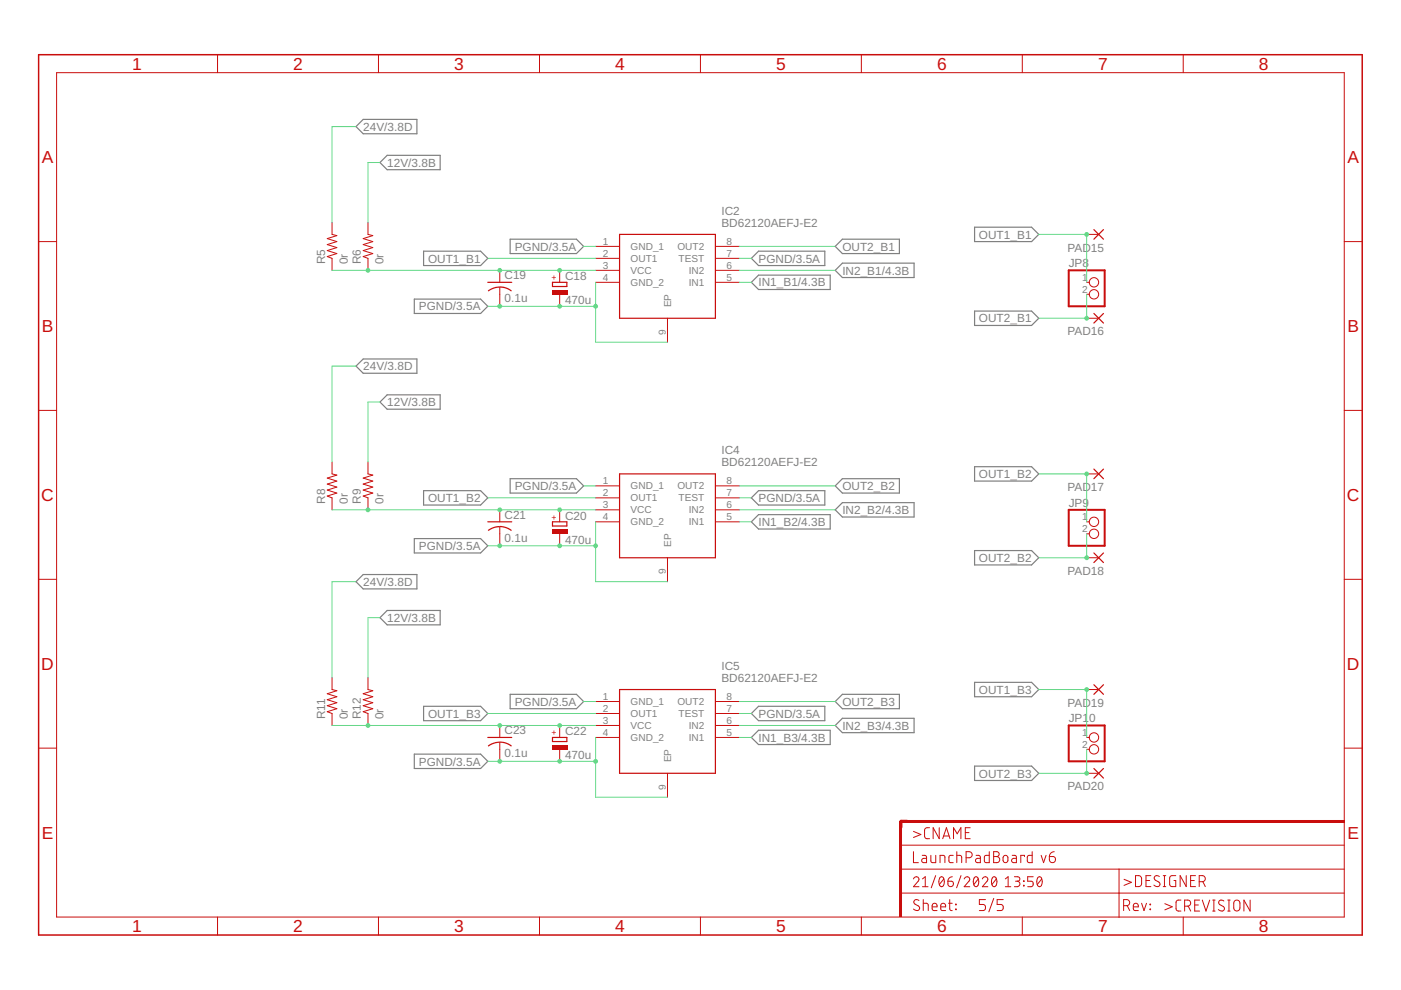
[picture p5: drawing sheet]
<svg xmlns="http://www.w3.org/2000/svg" width="297mm" height="210mm" viewBox="0 0 297 210" stroke-linecap="round" stroke-linejoin="round" font-family="sans-serif">
<g fill="none" stroke="#808080" stroke-width=".25">
<path d="M75.5 26.8l1.5-1.5h11.4v3.1h-11.4zM80.6 34.5l1.5-1.6h11.2v3.1h-11.2zM89.8 53.3h12.1l1.5 1.5-1.5 1.5h-12.1zM108.2 50.7h14l1.5 1.5-1.5 1.6h-14zM159.3 54.8l1.5-1.5h14.1v3h-14.1zM159.3 59.9l1.5-1.6h15.2v3.1h-15.2zM177.1 52.2l1.5-1.5h12.1v3.1h-12.1zM177.1 57.3l1.5-1.5h15.2v3h-15.2zM206.6 48.2h12.1l1.5 1.5-1.5 1.5h-12.1zM75.5 77.6l1.5-1.5h11.4v3h-11.4zM87.8 63.4h14.1l1.5 1.5-1.5 1.6h-14.1zM206.6 66h12.1l1.5 1.5-1.5 1.5h-12.1z"/>
<path d="M80.6 85.2l1.5-1.5h11.2v3.1h-11.2zM206.6 99h12.1l1.5 1.5-1.5 1.5h-12.1zM87.8 114.2h14.1l1.5 1.5-1.5 1.5h-14.1zM89.8 104h12.1l1.5 1.6-1.5 1.5h-12.1zM108.2 101.5h14l1.5 1.5-1.5 1.5h-14zM159.3 105.6l1.5-1.6h14.1v3.1h-14.1zM159.3 110.6l1.5-1.5h15.2v3.1h-15.2zM177.1 103l1.5-1.5h12.1v3h-12.1zM177.1 108.1l1.5-1.5h15.2v3h-15.2zM206.6 116.7h12.1l1.5 1.6-1.5 1.5h-12.1zM75.5 123.3l1.5-1.5h11.4v3.1h-11.4zM80.6 131l1.5-1.6h11.2v3.1h-11.2z"/>
<path d="M87.8 159.9h14.1l1.5 1.5-1.5 1.5h-14.1zM89.8 149.8h12.1l1.5 1.5-1.5 1.5h-12.1zM108.2 147.2h14l1.5 1.5-1.5 1.6h-14zM159.3 151.3l1.5-1.5h14.1v3h-14.1zM159.3 156.4l1.5-1.6h15.2v3.1h-15.2zM177.1 148.7l1.5-1.5h12.1v3.1h-12.1zM177.1 153.8l1.5-1.5h15.2v3h-15.2zM206.6 144.7h12.1l1.5 1.5-1.5 1.5h-12.1zM206.6 162.4h12.1l1.5 1.6-1.5 1.5h-12.1z"/>
</g>
<g fill="#c90d0c">
<path d="M190.7 174.1h.6v20.3h-.6z" fill-rule="evenodd"/>
<path d="M191 173.8h94v.6h-94z" fill-rule="evenodd"/>
</g>
<g fill="#c90d0c">
<path d="M190.7 174.1h.6v20.3h-.6zM190.7 174.1v20.3h.6v-20.3z"/>
<path d="M191 173.8h94v.6h-94zM191 173.8v.6h94v-.6z"/>
</g>
<g fill="none" stroke="#c90d0c" stroke-width=".21">
<path d="M12 15.4h273v179h-273zM46.1 11.6v3.8M80.2 11.6v3.8M114.4 11.6v3.8M148.5 11.6v3.8M182.6 11.6v3.8M216.7 11.6v3.8M250.9 11.6v3.8M8.2 51.2h3.8M70.4 47.2v2.5l1 .3-2 .6 2 .6-2 .7 2 .6-2 .6 2 .7-2 .6 1 .4v2.5M78 47.2v2.5l1 .3-2 .6 2 .6-2 .7 2 .6-2 .6 2 .7-2 .6 1 .4v2.5M126.3 52.2h5.1"/>
<path d="M126.3 54.8h5.1M126.3 57.3h5.1M126.3 59.9h5.1M151.7 52.2h5.1M151.7 54.8h5.1M151.7 57.3h5.1M151.7 59.9h5.1M285 51.2h3.8M141.5 67.5v5.1M8.2 87h3.8M285 87h3.8M8.2 122.8h3.8"/>
<path d="M285 122.8h3.8M8.2 158.6h3.8M285 158.6h3.8M191 179.2h94M193.7 176.3l1.5 .6-1.5 .7M197.1 175.5h-.7l-.4 .5 .1 1.6 .3 .2h.7M199.1 175.5v2.3l-1.3-2.3v2.3M199.9 177.8l.8-2.3 .7 2.3M200.1 177.2h1.1M202.2 177.8v-2.3l.7 1.3 .8-1.3v2.3M204.7 176.5h.7M205.7 175.5h-1v2.3h1"/>
<path d="M46.1 194.4v3.8M80.2 194.4v3.8M114.4 194.4v3.8M148.5 194.4v3.8M182.6 194.4v3.8M191 189.4h94M191 184.3h94M193.7 186.4a.58 .58 0 0 1 .8-.5 .58 .58 0 0 1 .2 .9l-1 1.2h1.1M193.7 180.6v2.3h1M194.8 190.9a.58 .58 0 0 0-.8-.1 .58 .58 0 0 0 0 .9l.7 .4a.58 .58 0 0 1 .1 .9 .58 .58 0 0 1-.9-.1l-.2-.2M195.5 181.4h.7l.2 .3v1.2h-.5a.46 .46 0 0 1-.5-.5 .46 .46 0 0 1 .5-.4h.5M195.6 188h1.2"/>
<path d="M195.6 186.4l.6-.5v2.1M195.7 191.5l1 .1 .1 1.5M195.7 190.7v2.4M197.4 181.4v1.3l.3 .2h.7v-1.5M197.6 192.3h1.1a.54 .54 0 0 0-.4-.8 .54 .54 0 0 0-.7 .5l.2 1 .9 .1M198.4 185.7l-1 2.5M199.3 182.9v-1.5l.9 .1 .1 1.4M199.3 186l.2-.1a.86 .86 0 0 1 .7 1.3 .6 .6 0 0 1-.6 .8 .6 .6 0 0 1-.5-.8v-.5zM199.5 192.3h1a.54 .54 0 0 0-.4-.8 .54 .54 0 0 0-.6 .5l.1 1 .9 .1M200.1 186.4l-.9 1.1M201 186.8h.7a.59 .59 0 0 1 .4 .7 .59 .59 0 0 1-.6 .5 .59 .59 0 0 1-.5-.6zM201.1 191.5h.8"/>
<path d="M201.4 190.7v2.1l.5 .3M201.9 185.9l-.6 .3-.3 .6M202.1 181.4h-.7l-.2 .3 .1 1.1 .8 .1M202.6 191.7l.1 .1zM202.6 192.7l.1 .2zM202.9 181.4l.9 .1 .1 1.4M202.9 180.6v2.3M203.8 185.7l-1 2.5M204.4 186.4a.58 .58 0 0 1 .9-.5 .58 .58 0 0 1 .1 .9l-1 1.2h1.2M204.8 181.9h.7a.65 .65 0 0 0 .6-.7 .65 .65 0 0 0-.6-.6h-.7v2.3M206.6 186l.2-.1a.86 .86 0 0 1 .7 1.3 .6 .6 0 0 1-.6 .8 .6 .6 0 0 1-.5-.8v-.5zM206.9 181.4h.7l.3 .3v1.2h-.6a.46 .46 0 0 1-.5-.5 .46 .46 0 0 1 .5-.4h.6"/>
<path d="M207.4 186.4l-.9 1.1M208.3 186.4a.58 .58 0 0 1 .8-.5 .58 .58 0 0 1 .2 .9l-1 1.2h1.1M208.9 190.7h-1.3v1.1h.8a.66 .66 0 0 1 .6 .6 .66 .66 0 0 1-.6 .7h-.8M209.7 180.6v2.3h-.8l-.2-.2v-1.1l.2-.2h.8M210.5 186l.1-.1a.86 .86 0 0 1 .7 1.3v.3a.51 .51 0 0 1-.5 .5 .51 .51 0 0 1-.5-.5l-.1-.8zM210.7 180.6h.6a.52 .52 0 0 1 .5 .5 .52 .52 0 0 1-.5 .5 .65 .65 0 0 1 .7 .7 .65 .65 0 0 1-.7 .6h-.6zM210.7 181.6h.6M210.7 190.5l-1 2.8M211.2 186.4l-.9 1.1M212.7 190.7h-1.3v1.1h.8a.66 .66 0 0 1 .5 .6 .66 .66 0 0 1-.5 .7h-.8M212.8 181.5l.5-.1a.92 .92 0 0 1 .1 1.4l-.3 .1-.3-.2-.1-.3zM213.1 186.4l.6-.5v2.1"/>
<path d="M213.1 188h1.2M214.6 181.4h.7l.2 .2v1.3h-.6a.46 .46 0 0 1-.4-.5 .46 .46 0 0 1 .4-.4h.6M215.1 185.9h.7a.48 .48 0 0 1 .4 .5 .48 .48 0 0 1-.4 .4h-.5M215.6 186.8a.58 .58 0 0 1 .7 .6 .58 .58 0 0 1-.7 .6h-.5M216.7 194.4v3.8M217 186.8l.1 .1zM217 187.7l.1 .1zM217.2 181.6v-.2h-.8v1.5M218.8 180.6v2.3h-.7l-.3-.4v-.9l.3-.2h.7M219.1 185.9h-1.2v.9h.7a.59 .59 0 0 1 .5 .6 .59 .59 0 0 1-.5 .6h-.7M220.1 186l.1-.1a.86 .86 0 0 1 .8 1.3l-.1 .3a.51 .51 0 0 1-.5 .5 .51 .51 0 0 1-.5-.5l-.1-.8zM220.7 181.4l.6 1.5 .5-1.5"/>
<path d="M220.9 186.4l-1 1.1M222.5 181.6h.8a.66 .66 0 0 1 .5 .7 .66 .66 0 0 1-.7 .6 .66 .66 0 0 1-.6-.6zM223.5 180.6l-.7 .3-.3 .7M237.3 184.3v10.2M238.2 192h.7a.65 .65 0 0 0 .6-.6 .65 .65 0 0 0-.6-.7h-.7v2.4M238.3 186.4l1.6 .7-1.6 .6M239 192l.5 1.1M240.3 192.3h1a.55 .55 0 0 0-.3-.8 .55 .55 0 0 0-.7 .5l.1 1 .9 .1M240.7 185.7h.9l.4 .4v1.4l-.4 .5h-.9zM242 191.5l.5 1.6 .6-1.6M243 186.7h.8M243.8 192.7l.1 .2z"/>
<path d="M243.8 191.7l.1 .1zM244 185.7h-1v2.3h1M245.8 185.8a.58 .58 0 0 0-.9-.1 .58 .58 0 0 0 .1 .9l.7 .4a.58 .58 0 0 1 .1 .9 .58 .58 0 0 1-.9-.1l-.3-.1M246.6 185.7h.6M246.6 188h.6M246.9 185.7v2.3M247 191.6l1.5 .7-1.5 .6M249.3 185.7h-1l-.3 .3v1.5l.2 .4 1.1 .1v-1.3h-.4M250.4 190.8l-.7 .1-.4 .4 .1 1.7 .3 .1 .7 .1M250.9 194.4v3.8M251.2 192.1h.6a.65 .65 0 0 0 .7-.6 .65 .65 0 0 0-.7-.7h-.6v2.4M251.5 185.7v2.3l-1.3-2.3v2.3"/>
<path d="M251.9 192.1l.6 1.1M252.4 186.7h.8M253.3 191.9h.8M253.5 185.7h-1.1v2.3h1.1M254.3 186.9h.6a.65 .65 0 0 0 .6-.6 .65 .65 0 0 0-.6-.6h-.6v2.3M254.3 190.8h-1v2.4h1M254.9 190.8l.8 2.4 .8-2.4M255 186.9l.5 1.1M257.1 193.2h.5M257.1 190.8h.5M257.4 190.8v2.4M259.5 191a.58 .58 0 0 0-.9-.1 .58 .58 0 0 0 0 .9l.8 .4a.58 .58 0 0 1 0 .9 .58 .58 0 0 1-.8-.1l-.3-.2"/>
<path d="M260.3 193.2h.5M260.3 190.8h.5M260.6 190.8v2.4M261.7 191.1a.66 .66 0 0 1 .7-.2 .66 .66 0 0 1 .5 .6v1a.66 .66 0 0 1-.7 .7 .66 .66 0 0 1-.6-.7zM265 190.8v2.4l-1.3-2.4v2.4"/>
</g>
<path d="M192.3 174.1h-1.3v1.3" fill="none" stroke="#c90d0c" stroke-width=".61"/>
<path d="M8.2 11.6h280.6v186.6h-280.6z" fill="none" stroke="#c90d0c" stroke-width=".32"/>
<path d="M117.1 59.9h3.1v.8h-3.1zM131.4 49.7h20.3v17.8h-20.3z" fill="none" stroke="#c90d0c" stroke-width=".25"/>
<path d="M117 61.5h3.3v.9h-3.3z" fill-rule="evenodd" fill="#c90d0c"/>
<path d="M117 61.5h3.3v.9h-3.3zM117 61.5v.9h3.3v-.9z" fill="#c90d0c"/>
<path d="M118.7 57.3v2.6M106 60.9v1.5M118.7 62.4v2.5" fill="none" stroke="#c90d0c" stroke-width=".21"/>
<path d="M103.4 59.9h5.1" fill="none" stroke="#c90d0c" stroke-width=".25"/>
<g fill="#c90d0c">
<path d="M106 60.7l1.3 .2 1.2 .7-.1 .2-1.4-.7-1-.1z" fill-rule="evenodd"/>
<path d="M103.4 61.6l1.2-.6 1.4-.3v.3l-1.1 .1-1.3 .7z" fill-rule="evenodd"/>
</g>
<g fill="#c90d0c">
<path d="M106 60.7h.2a3.9 3.9 0 0 1 2.3 .9l-.1 .2-1.4-.7-1-.1zM106 60.7v.3l1 .1 1.4 .7 .1-.2-1.2-.7z"/>
<path d="M103.4 61.6a3.9 3.9 0 0 1 2.6-.9v.3l-1.1 .1-1.3 .7zM103.4 61.6l.2 .2a3.9 3.9 0 0 1 2.4-.8v-.3l-.8 .1z"/>
</g>
<g fill="none" stroke="#c90d0c" stroke-width=".21">
<path d="M106 57.3v2.6M106 62.4v2.5M70.4 97.9v2.6l1 .2-2 .7 2 .6-2 .6 2 .7-2 .6 2 .6-2 .7 1 .4v2.5M78 97.9v2.6l1 .2-2 .7 2 .6-2 .6 2 .7-2 .6 2 .6-2 .7 1 .4v2.5M126.3 103h5.1M126.3 105.6h5.1M126.3 108.1h5.1M126.3 110.6h5.1M141.5 118.3v5M151.7 103h5.1M151.7 105.6h5.1M151.7 108.1h5.1"/>
<path d="M151.7 110.6h5.1"/>
</g>
<path d="M117.1 110.6h3.1v.9h-3.1zM131.4 100.5h20.3v17.8h-20.3z" fill="none" stroke="#c90d0c" stroke-width=".25"/>
<path d="M117 112.3h3.3v.9h-3.3z" fill-rule="evenodd" fill="#c90d0c"/>
<path d="M117 112.3h3.3v.9h-3.3zM117 112.3v.9h3.3v-.9z" fill="#c90d0c"/>
<path d="M106 111.7v1.5M118.7 108.1v2.5M118.7 113.2v2.5" fill="none" stroke="#c90d0c" stroke-width=".21"/>
<path d="M103.4 110.6h5.1" fill="none" stroke="#c90d0c" stroke-width=".25"/>
<g fill="#c90d0c">
<path d="M106 111.5l1.3 .2 1.2 .7-.1 .2-1.4-.7-1-.1z" fill-rule="evenodd"/>
<path d="M103.4 112.4l1.2-.7 1.4-.2v.3l-1.1 .1-1.3 .7z" fill-rule="evenodd"/>
</g>
<g fill="#c90d0c">
<path d="M106 111.5h.2a4.3 4.3 0 0 1 2.3 .9l-.1 .2-1.4-.7-1-.1zM106 111.5v.3l1 .1 1.4 .7 .1-.2-1.2-.7z"/>
<path d="M103.4 112.4a3.8 3.8 0 0 1 2.6-.9v.3l-1.1 .1-1.3 .7zM103.4 112.4l.2 .2 1.3-.7 1.1-.1v-.3l-1.4 .2z"/>
</g>
<g fill="none" stroke="#c90d0c" stroke-width=".21">
<path d="M106 108.1v2.5M106 113.2v2.5M70.4 143.7v2.5l1 .3-2 .6 2 .6-2 .7 2 .6-2 .6 2 .7-2 .6 1 .4v2.5M78 143.7v2.5l1 .3-2 .6 2 .6-2 .7 2 .6-2 .6 2 .7-2 .6 1 .4v2.5M126.3 148.7h5.1M126.3 151.3h5.1M126.3 153.8h5.1M126.3 156.4h5.1M151.7 148.7h5.1M151.7 151.3h5.1M151.7 153.8h5.1M151.7 156.4h5.1"/>
<path d="M141.5 164v5"/>
</g>
<path d="M117.1 156.4h3.1v.8h-3.1zM131.4 146.2h20.3v17.8h-20.3z" fill="none" stroke="#c90d0c" stroke-width=".25"/>
<path d="M117 158h3.3v.9h-3.3z" fill-rule="evenodd" fill="#c90d0c"/>
<path d="M117 158h3.3v.9h-3.3zM117 158v.9h3.3v-.9z" fill="#c90d0c"/>
<path d="M106 157.4v1.5M118.7 153.8v2.6M118.7 158.9v2.5" fill="none" stroke="#c90d0c" stroke-width=".21"/>
<path d="M103.4 156.4h5.1" fill="none" stroke="#c90d0c" stroke-width=".25"/>
<g fill="#c90d0c">
<path d="M106 157.2l1.3 .2 1.2 .7-.1 .2-1.4-.7-1-.1z" fill-rule="evenodd"/>
<path d="M103.4 158.1l1.2-.6 1.4-.3v.3l-1.1 .1-1.3 .7z" fill-rule="evenodd"/>
</g>
<g fill="#c90d0c">
<path d="M106 157.2h.2a4.1 4.1 0 0 1 2.3 .9l-.1 .2-1.4-.7-1-.1zM106 157.2v.3l1 .1 1.4 .7 .1-.2-1.2-.7z"/>
<path d="M103.4 158.1a3.9 3.9 0 0 1 2.6-.9v.3l-1.1 .1-1.3 .7zM103.4 158.1l.2 .2a4.1 4.1 0 0 1 2.4-.8v-.3l-.8 .1-1.1 .3z"/>
</g>
<g fill="none" stroke="#c90d0c" stroke-width=".21">
<path d="M230.4 49.7h2.5M230.4 59.9h.6M230.4 67.5h2.5M230.4 62.4h.6M230.4 100.5h2.5M230.4 118.3h2.5M230.4 110.6h.6M230.4 113.2h.6M106 153.8v2.6M106 158.9v2.5M230.4 146.2h2.5M230.4 156.4h.6"/>
<path d="M230.4 158.9h.6M230.4 164h2.5"/>
<circle cx="231.9" cy="59.9" r=".99"/>
<circle cx="231.9" cy="62.4" r=".99"/>
<circle cx="231.9" cy="113.2" r=".99"/>
<circle cx="231.9" cy="110.6" r=".99"/>
<circle cx="231.9" cy="156.4" r=".99"/>
<circle cx="231.9" cy="158.9" r=".99"/>
</g>
<path d="M231.9 48.7l2.1 2M234 48.7l-2.1 2M231.9 66.5l2.1 2M234 66.5l-2.1 2M231.9 99.5l2.1 2M234 99.5l-2.1 2M231.9 117.2l2.1 2.1M234 117.2l-2.1 2.1M231.9 145.2l2.1 2M234 145.2l-2.1 2M231.9 162.9l2.1 2.1M234 162.9l-2.1 2.1" fill="none" stroke="#c90d0c" stroke-width=".25"/>
<path d="M226.6 57.3h7.6v7.6h-7.6zM226.6 108.1h7.6v7.6h-7.6zM226.6 153.8h7.6v7.6h-7.6z" fill="none" stroke="#c90d0c" stroke-width=".42"/>
<path d="M123.7 52.2h2.6M126.3 59.9v5h-20.3" fill="none" stroke="#62d987" stroke-width=".21"/>
<circle cx="118.7" cy="64.9" r=".51" fill="#62d987"/>
<path d="M118.2 64.9a.51 .51 0 0 1 1 0 .51 .51 0 0 1-1 0zM118.2 64.9a.51 .51 0 0 0 1 0 .51 .51 0 0 0-1 0z" fill="#62d987"/>
<path d="M103.4 64.9h2.6" fill="none" stroke="#62d987" stroke-width=".21"/>
<circle cx="106" cy="64.9" r=".51" fill="#62d987"/>
<path d="M105.5 64.9a.51 .51 0 0 1 1 0 .51 .51 0 0 1-1 0zM105.5 64.9a.51 .51 0 0 0 1 0 .51 .51 0 0 0-1 0z" fill="#62d987"/>
<path d="M126.3 64.9v7.7h15.2" fill="none" stroke="#62d987" stroke-width=".21"/>
<circle cx="126.3" cy="64.9" r=".51" fill="#62d987"/>
<path d="M125.8 64.9a.51 .51 0 0 1 1 0 .51 .51 0 0 1-1 0zM125.8 64.9a.51 .51 0 0 0 1 0 .51 .51 0 0 0-1 0z" fill="#62d987"/>
<path d="M156.8 54.8h2.5M123.7 103h2.6M126.3 110.6v5.1h-20.3" fill="none" stroke="#62d987" stroke-width=".21"/>
<circle cx="118.7" cy="115.7" r=".51" fill="#62d987"/>
<path d="M118.2 115.7a.51 .51 0 0 1 1 0 .51 .51 0 0 1-1 0zM118.2 115.7a.51 .51 0 0 0 1 0 .51 .51 0 0 0-1 0z" fill="#62d987"/>
<path d="M103.4 115.7h2.6" fill="none" stroke="#62d987" stroke-width=".21"/>
<circle cx="106" cy="115.7" r=".51" fill="#62d987"/>
<path d="M105.5 115.7a.51 .51 0 0 1 1 0 .51 .51 0 0 1-1 0zM105.5 115.7a.51 .51 0 0 0 1 0 .51 .51 0 0 0-1 0z" fill="#62d987"/>
<path d="M126.3 115.7v7.6h15.2" fill="none" stroke="#62d987" stroke-width=".21"/>
<circle cx="126.3" cy="115.7" r=".51" fill="#62d987"/>
<path d="M125.8 115.7a.51 .51 0 0 1 1 0 .51 .51 0 0 1-1 0zM125.8 115.7a.51 .51 0 0 0 1 0 .51 .51 0 0 0-1 0z" fill="#62d987"/>
<path d="M156.8 105.6h2.5M123.7 148.7h2.6M126.3 156.4v5h-20.3" fill="none" stroke="#62d987" stroke-width=".21"/>
<circle cx="118.7" cy="161.4" r=".51" fill="#62d987"/>
<path d="M118.2 161.4a.51 .51 0 0 1 1 0 .51 .51 0 0 1-1 0zM118.2 161.4a.51 .51 0 0 0 1 0 .51 .51 0 0 0-1 0z" fill="#62d987"/>
<path d="M103.4 161.4h2.6" fill="none" stroke="#62d987" stroke-width=".21"/>
<circle cx="106" cy="161.4" r=".51" fill="#62d987"/>
<path d="M105.5 161.4a.51 .51 0 0 1 1 0 .51 .51 0 0 1-1 0zM105.5 161.4a.51 .51 0 0 0 1 0 .51 .51 0 0 0-1 0z" fill="#62d987"/>
<path d="M126.3 161.4v7.6h15.2" fill="none" stroke="#62d987" stroke-width=".21"/>
<circle cx="126.3" cy="161.4" r=".51" fill="#62d987"/>
<path d="M125.8 161.4a.51 .51 0 0 1 1 0 .51 .51 0 0 1-1 0zM125.8 161.4a.51 .51 0 0 0 1 0 .51 .51 0 0 0-1 0z" fill="#62d987"/>
<path d="M156.8 52.2h20.3M230.4 62.4v5.1h-10.2M156.8 151.3h2.5" fill="none" stroke="#62d987" stroke-width=".21"/>
<circle cx="230.4" cy="67.5" r=".51" fill="#62d987"/>
<path d="M229.9 67.5a.51 .51 0 0 1 1 0 .51 .51 0 0 1-1 0zM229.9 67.5a.51 .51 0 0 0 1 0 .51 .51 0 0 0-1 0z" fill="#62d987"/>
<path d="M70.4 57.3h55.9M156.8 57.3h20.3M156.8 59.9h2.5" fill="none" stroke="#62d987" stroke-width=".21"/>
<g fill="#62d987">
<circle cx="78" cy="57.3" r=".51"/>
<circle cx="118.7" cy="57.3" r=".51"/>
<circle cx="106" cy="57.3" r=".51"/>
</g>
<g fill="#62d987">
<path d="M77.5 57.3a.51 .51 0 0 1 1 0 .51 .51 0 0 1-1 0zM77.5 57.3a.51 .51 0 0 0 1 0 .51 .51 0 0 0-1 0z"/>
<path d="M118.2 57.3a.51 .51 0 0 1 1 0 .51 .51 0 0 1-1 0zM118.2 57.3a.51 .51 0 0 0 1 0 .51 .51 0 0 0-1 0z"/>
<path d="M105.5 57.3a.51 .51 0 0 1 1 0 .51 .51 0 0 1-1 0zM105.5 57.3a.51 .51 0 0 0 1 0 .51 .51 0 0 0-1 0z"/>
</g>
<path d="M75.5 26.8h-5.1v20.4M80.6 34.5h-2.6v12.7M75.5 77.6h-5.1v20.3M80.6 85.2h-2.6v12.7M70.4 108.1h55.9M75.5 123.3h-5.1v20.4M80.6 131h-2.6v12.7" fill="none" stroke="#62d987" stroke-width=".21"/>
<g fill="#62d987">
<circle cx="78" cy="108.1" r=".51"/>
<circle cx="118.7" cy="108.1" r=".51"/>
<circle cx="106" cy="108.1" r=".51"/>
</g>
<g fill="#62d987">
<path d="M77.5 108.1a.51 .51 0 0 1 1 0 .51 .51 0 0 1-1 0zM77.5 108.1a.51 .51 0 0 0 1 0 .51 .51 0 0 0-1 0z"/>
<path d="M118.2 108.1a.51 .51 0 0 1 1 0 .51 .51 0 0 1-1 0zM118.2 108.1a.51 .51 0 0 0 1 0 .51 .51 0 0 0-1 0z"/>
<path d="M105.5 108.1a.51 .51 0 0 1 1 0 .51 .51 0 0 1-1 0zM105.5 108.1a.51 .51 0 0 0 1 0 .51 .51 0 0 0-1 0z"/>
</g>
<path d="M70.4 153.8h55.9" fill="none" stroke="#62d987" stroke-width=".21"/>
<g fill="#62d987">
<circle cx="78" cy="153.8" r=".51"/>
<circle cx="118.7" cy="153.8" r=".51"/>
<circle cx="106" cy="153.8" r=".51"/>
</g>
<g fill="#62d987">
<path d="M77.5 153.8a.51 .51 0 0 1 1 0 .51 .51 0 0 1-1 0zM77.5 153.8a.51 .51 0 0 0 1 0 .51 .51 0 0 0-1 0z"/>
<path d="M118.2 153.8a.51 .51 0 0 1 1 0 .51 .51 0 0 1-1 0zM118.2 153.8a.51 .51 0 0 0 1 0 .51 .51 0 0 0-1 0z"/>
<path d="M105.5 153.8a.51 .51 0 0 1 1 0 .51 .51 0 0 1-1 0zM105.5 153.8a.51 .51 0 0 0 1 0 .51 .51 0 0 0-1 0z"/>
</g>
<path d="M156.8 103h20.3M230.4 113.2v5.1h-10.2" fill="none" stroke="#62d987" stroke-width=".21"/>
<circle cx="230.4" cy="118.3" r=".51" fill="#62d987"/>
<path d="M229.9 118.3a.51 .51 0 0 1 1 0 .51 .51 0 0 1-1 0zM229.9 118.3a.51 .51 0 0 0 1 0 .51 .51 0 0 0-1 0z" fill="#62d987"/>
<path d="M156.8 108.1h20.3M156.8 110.6h2.5M156.8 148.7h20.3M230.4 158.9v5.1h-10.2" fill="none" stroke="#62d987" stroke-width=".21"/>
<circle cx="230.4" cy="164" r=".51" fill="#62d987"/>
<path d="M229.9 164a.51 .51 0 0 1 1 0 .51 .51 0 0 1-1 0zM229.9 164a.51 .51 0 0 0 1 0 .51 .51 0 0 0-1 0z" fill="#62d987"/>
<path d="M220.2 49.7h10.2v10.2M156.8 153.8h20.3M156.8 156.4h2.5" fill="none" stroke="#62d987" stroke-width=".21"/>
<circle cx="230.4" cy="49.7" r=".51" fill="#62d987"/>
<path d="M229.9 49.7a.51 .51 0 0 1 1 0 .51 .51 0 0 1-1 0zM229.9 49.7a.51 .51 0 0 0 1 0 .51 .51 0 0 0-1 0z" fill="#62d987"/>
<path d="M103.4 54.8h22.9M220.2 100.5h10.2v10.1" fill="none" stroke="#62d987" stroke-width=".21"/>
<circle cx="230.4" cy="100.5" r=".51" fill="#62d987"/>
<path d="M229.9 100.5a.51 .51 0 0 1 1 0 .51 .51 0 0 1-1 0zM229.9 100.5a.51 .51 0 0 0 1 0 .51 .51 0 0 0-1 0z" fill="#62d987"/>
<path d="M103.4 105.6h22.9M220.2 146.2h10.2v10.2" fill="none" stroke="#62d987" stroke-width=".21"/>
<circle cx="230.4" cy="146.2" r=".51" fill="#62d987"/>
<path d="M229.9 146.2a.51 .51 0 0 1 1 0 .51 .51 0 0 1-1 0zM229.9 146.2a.51 .51 0 0 0 1 0 .51 .51 0 0 0-1 0z" fill="#62d987"/>
<path d="M103.4 151.3h22.9" fill="none" stroke="#62d987" stroke-width=".21"/>
<g font-size="3.7" fill="#c90d0c">
<text x="28" y="14.8">1</text>
<text x="62.2" y="14.8">2</text>
<text x="96.3" y="14.8">3</text>
<text x="130.4" y="14.8">4</text>
<text x="164.5" y="14.8">5</text>
<text x="198.7" y="14.8">6</text>
<text x="232.8" y="14.8">7</text>
<text x="266.9" y="14.8">8</text>
<text x="8.9" y="34.6">A</text>
<text x="285.7" y="34.6">A</text>
<text x="8.9" y="70.4">B</text>
<text x="285.7" y="70.4">B</text>
<text x="8.8" y="106.2">C</text>
<text x="285.6" y="106.2">C</text>
<text x="8.8" y="142">D</text>
<text x="285.6" y="142">D</text>
<text x="8.9" y="177.8">E</text>
<text x="285.7" y="177.8">E</text>
<text x="28" y="197.6">1</text>
<text x="62.2" y="197.6">2</text>
<text x="96.3" y="197.6">3</text>
<text x="130.4" y="197.6">4</text>
<text x="164.5" y="197.6">5</text>
<text x="198.7" y="197.6">6</text>
<text x="232.8" y="197.6">7</text>
<text x="266.9" y="197.6">8</text>
</g>
<g font-size="2.5" fill="#808080">
<text x="77" y="27.7">24V/3.8D</text>
<text x="82.1" y="35.3">12V/3.8B</text>
<text x="152.9" y="45.5">IC2</text>
<text x="109.1" y="53.1">PGND/3.5A</text>
<text x="152.9" y="48">BD62120AEFJ-E2</text>
<text x="178.6" y="53.1">OUT2_B1</text>
<text x="207.6" y="50.6">OUT1_B1</text>
<text x="226.3" y="53.3">PAD15</text>
<text x="68.9" y="56" transform="rotate(-90 68.9 56)">R5</text>
<text x="73.7" y="56" transform="rotate(-90 73.7 56)">0r</text>
<text x="76.5" y="56" transform="rotate(-90 76.5 56)">R6</text>
<text x="81.3" y="56" transform="rotate(-90 81.3 56)">0r</text>
<text x="90.7" y="55.7">OUT1_B1</text>
<text x="107" y="59.2">C19</text>
<text x="119.8" y="59.4">C18</text>
<text x="160.8" y="55.7">PGND/3.5A</text>
<text x="178.6" y="58.2">IN2_B1/4.3B</text>
<text x="226.6" y="56.7">JP8</text>
<text x="88.8" y="65.8">PGND/3.5A</text>
<text x="107" y="64">0.1u</text>
<text x="119.8" y="64.4">470u</text>
<text x="160.8" y="60.7">IN1_B1/4.3B</text>
<text x="207.6" y="68.4">OUT2_B1</text>
<text x="226.3" y="71.1">PAD16</text>
<text x="77" y="78.5">24V/3.8D</text>
<text x="82.1" y="86.1">12V/3.8B</text>
<text x="152.9" y="98.8">BD62120AEFJ-E2</text>
<text x="152.9" y="96.3">IC4</text>
<text x="207.6" y="101.4">OUT1_B2</text>
<text x="68.9" y="106.8" transform="rotate(-90 68.9 106.8)">R8</text>
<text x="73.7" y="106.8" transform="rotate(-90 73.7 106.8)">0r</text>
<text x="76.5" y="106.8" transform="rotate(-90 76.5 106.8)">R9</text>
<text x="81.3" y="106.8" transform="rotate(-90 81.3 106.8)">0r</text>
<text x="90.7" y="106.5">OUT1_B2</text>
<text x="109.1" y="103.9">PGND/3.5A</text>
<text x="160.8" y="106.5">PGND/3.5A</text>
<text x="178.6" y="103.9">OUT2_B2</text>
<text x="226.3" y="104.1">PAD17</text>
<text x="226.6" y="107.5">JP9</text>
<text x="107" y="110">C21</text>
<text x="119.8" y="110.2">C20</text>
<text x="160.8" y="111.5">IN1_B2/4.3B</text>
<text x="178.6" y="109">IN2_B2/4.3B</text>
<text x="88.8" y="116.6">PGND/3.5A</text>
<text x="107" y="114.8">0.1u</text>
<text x="119.8" y="115.2">470u</text>
<text x="207.6" y="119.1">OUT2_B2</text>
<text x="77" y="124.2">24V/3.8D</text>
<text x="226.3" y="121.9">PAD18</text>
<text x="82.1" y="131.8">12V/3.8B</text>
<text x="152.9" y="142">IC5</text>
<text x="109.1" y="149.6">PGND/3.5A</text>
<text x="152.9" y="144.5">BD62120AEFJ-E2</text>
<text x="178.6" y="149.6">OUT2_B3</text>
<text x="207.6" y="147.1">OUT1_B3</text>
<text x="226.3" y="149.8">PAD19</text>
<text x="68.9" y="152.5" transform="rotate(-90 68.9 152.5)">R11</text>
<text x="73.7" y="152.5" transform="rotate(-90 73.7 152.5)">0r</text>
<text x="76.5" y="152.5" transform="rotate(-90 76.5 152.5)">R12</text>
<text x="81.3" y="152.5" transform="rotate(-90 81.3 152.5)">0r</text>
<text x="90.7" y="152.2">OUT1_B3</text>
<text x="107" y="155.7">C23</text>
<text x="119.8" y="155.9">C22</text>
<text x="160.8" y="152.2">PGND/3.5A</text>
<text x="178.6" y="154.7">IN2_B3/4.3B</text>
<text x="226.6" y="153.2">JP1</text>
<text x="230.9" y="153.2">0</text>
<text x="107" y="160.5">0.1u</text>
<text x="119.8" y="160.9">470u</text>
<text x="160.8" y="157.2">IN1_B3/4.3B</text>
<text x="88.8" y="162.3">PGND/3.5A</text>
<text x="207.6" y="164.9">OUT2_B3</text>
<text x="226.3" y="167.6">PAD20</text>
</g>
<g font-size="2.1" fill="#808080">
<text x="127.8" y="51.9">1</text>
<text x="133.7" y="53">GND_1</text>
<text x="143.6" y="53">OUT2</text>
<text x="154" y="51.9">8</text>
<text x="127.8" y="54.4">2</text>
<text x="127.8" y="57">3</text>
<text x="127.8" y="59.5">4</text>
<text x="133.7" y="55.5">OUT1</text>
<text x="133.7" y="58.1">VCC</text>
<text x="143.9" y="55.5">TEST</text>
<text x="146" y="58.1">IN2</text>
<text x="154" y="54.4">7</text>
<text x="154" y="57">6</text>
<text x="154" y="59.5">5</text>
<text x="229.4" y="59.5">1</text>
<text x="133.7" y="60.6">GND_2</text>
<text x="142.3" y="65.1" transform="rotate(-90 142.3 65.1)">EP</text>
<text x="146" y="60.6">IN1</text>
<text x="229.4" y="62">2</text>
<text x="141.2" y="71" transform="rotate(-90 141.2 71)">9</text>
<text x="127.8" y="102.7">1</text>
<text x="127.8" y="105.2">2</text>
<text x="127.8" y="107.7">3</text>
<text x="133.7" y="103.8">GND_1</text>
<text x="133.7" y="106.3">OUT1</text>
<text x="143.6" y="103.8">OUT2</text>
<text x="143.9" y="106.3">TEST</text>
<text x="154" y="102.7">8</text>
<text x="154" y="105.2">7</text>
<text x="154" y="107.7">6</text>
<text x="127.8" y="110.3">4</text>
<text x="133.7" y="108.9">VCC</text>
<text x="133.7" y="111.4">GND_2</text>
<text x="146" y="108.9">IN2</text>
<text x="146" y="111.4">IN1</text>
<text x="154" y="110.3">5</text>
<text x="229.4" y="110.3">1</text>
<text x="229.4" y="112.8">2</text>
<text x="142.3" y="115.9" transform="rotate(-90 142.3 115.9)">EP</text>
<text x="141.2" y="121.8" transform="rotate(-90 141.2 121.8)">9</text>
<text x="127.8" y="148.4">1</text>
<text x="133.7" y="149.5">GND_1</text>
<text x="143.6" y="149.5">OUT2</text>
<text x="154" y="148.4">8</text>
<text x="127.8" y="150.9">2</text>
<text x="127.8" y="153.5">3</text>
<text x="127.8" y="156">4</text>
<text x="133.7" y="152">OUT1</text>
<text x="133.7" y="154.6">VCC</text>
<text x="143.9" y="152">TEST</text>
<text x="146" y="154.6">IN2</text>
<text x="154" y="150.9">7</text>
<text x="154" y="153.5">6</text>
<text x="154" y="156">5</text>
<text x="229.4" y="156">1</text>
<text x="133.7" y="157.1">GND_2</text>
<text x="142.3" y="161.6" transform="rotate(-90 142.3 161.6)">EP</text>
<text x="146" y="157.1">IN1</text>
<text x="229.4" y="158.5">2</text>
<text x="141.2" y="167.5" transform="rotate(-90 141.2 167.5)">9</text>
</g>
<g font-size="1.8" fill="#c90d0c">
<text x="118.1" y="59.4" transform="rotate(-90 118.1 59.4)">+</text>
<text x="118.1" y="110.2" transform="rotate(-90 118.1 110.2)">+</text>
<text x="118.1" y="155.9" transform="rotate(-90 118.1 155.9)">+</text>
</g>
</svg>
